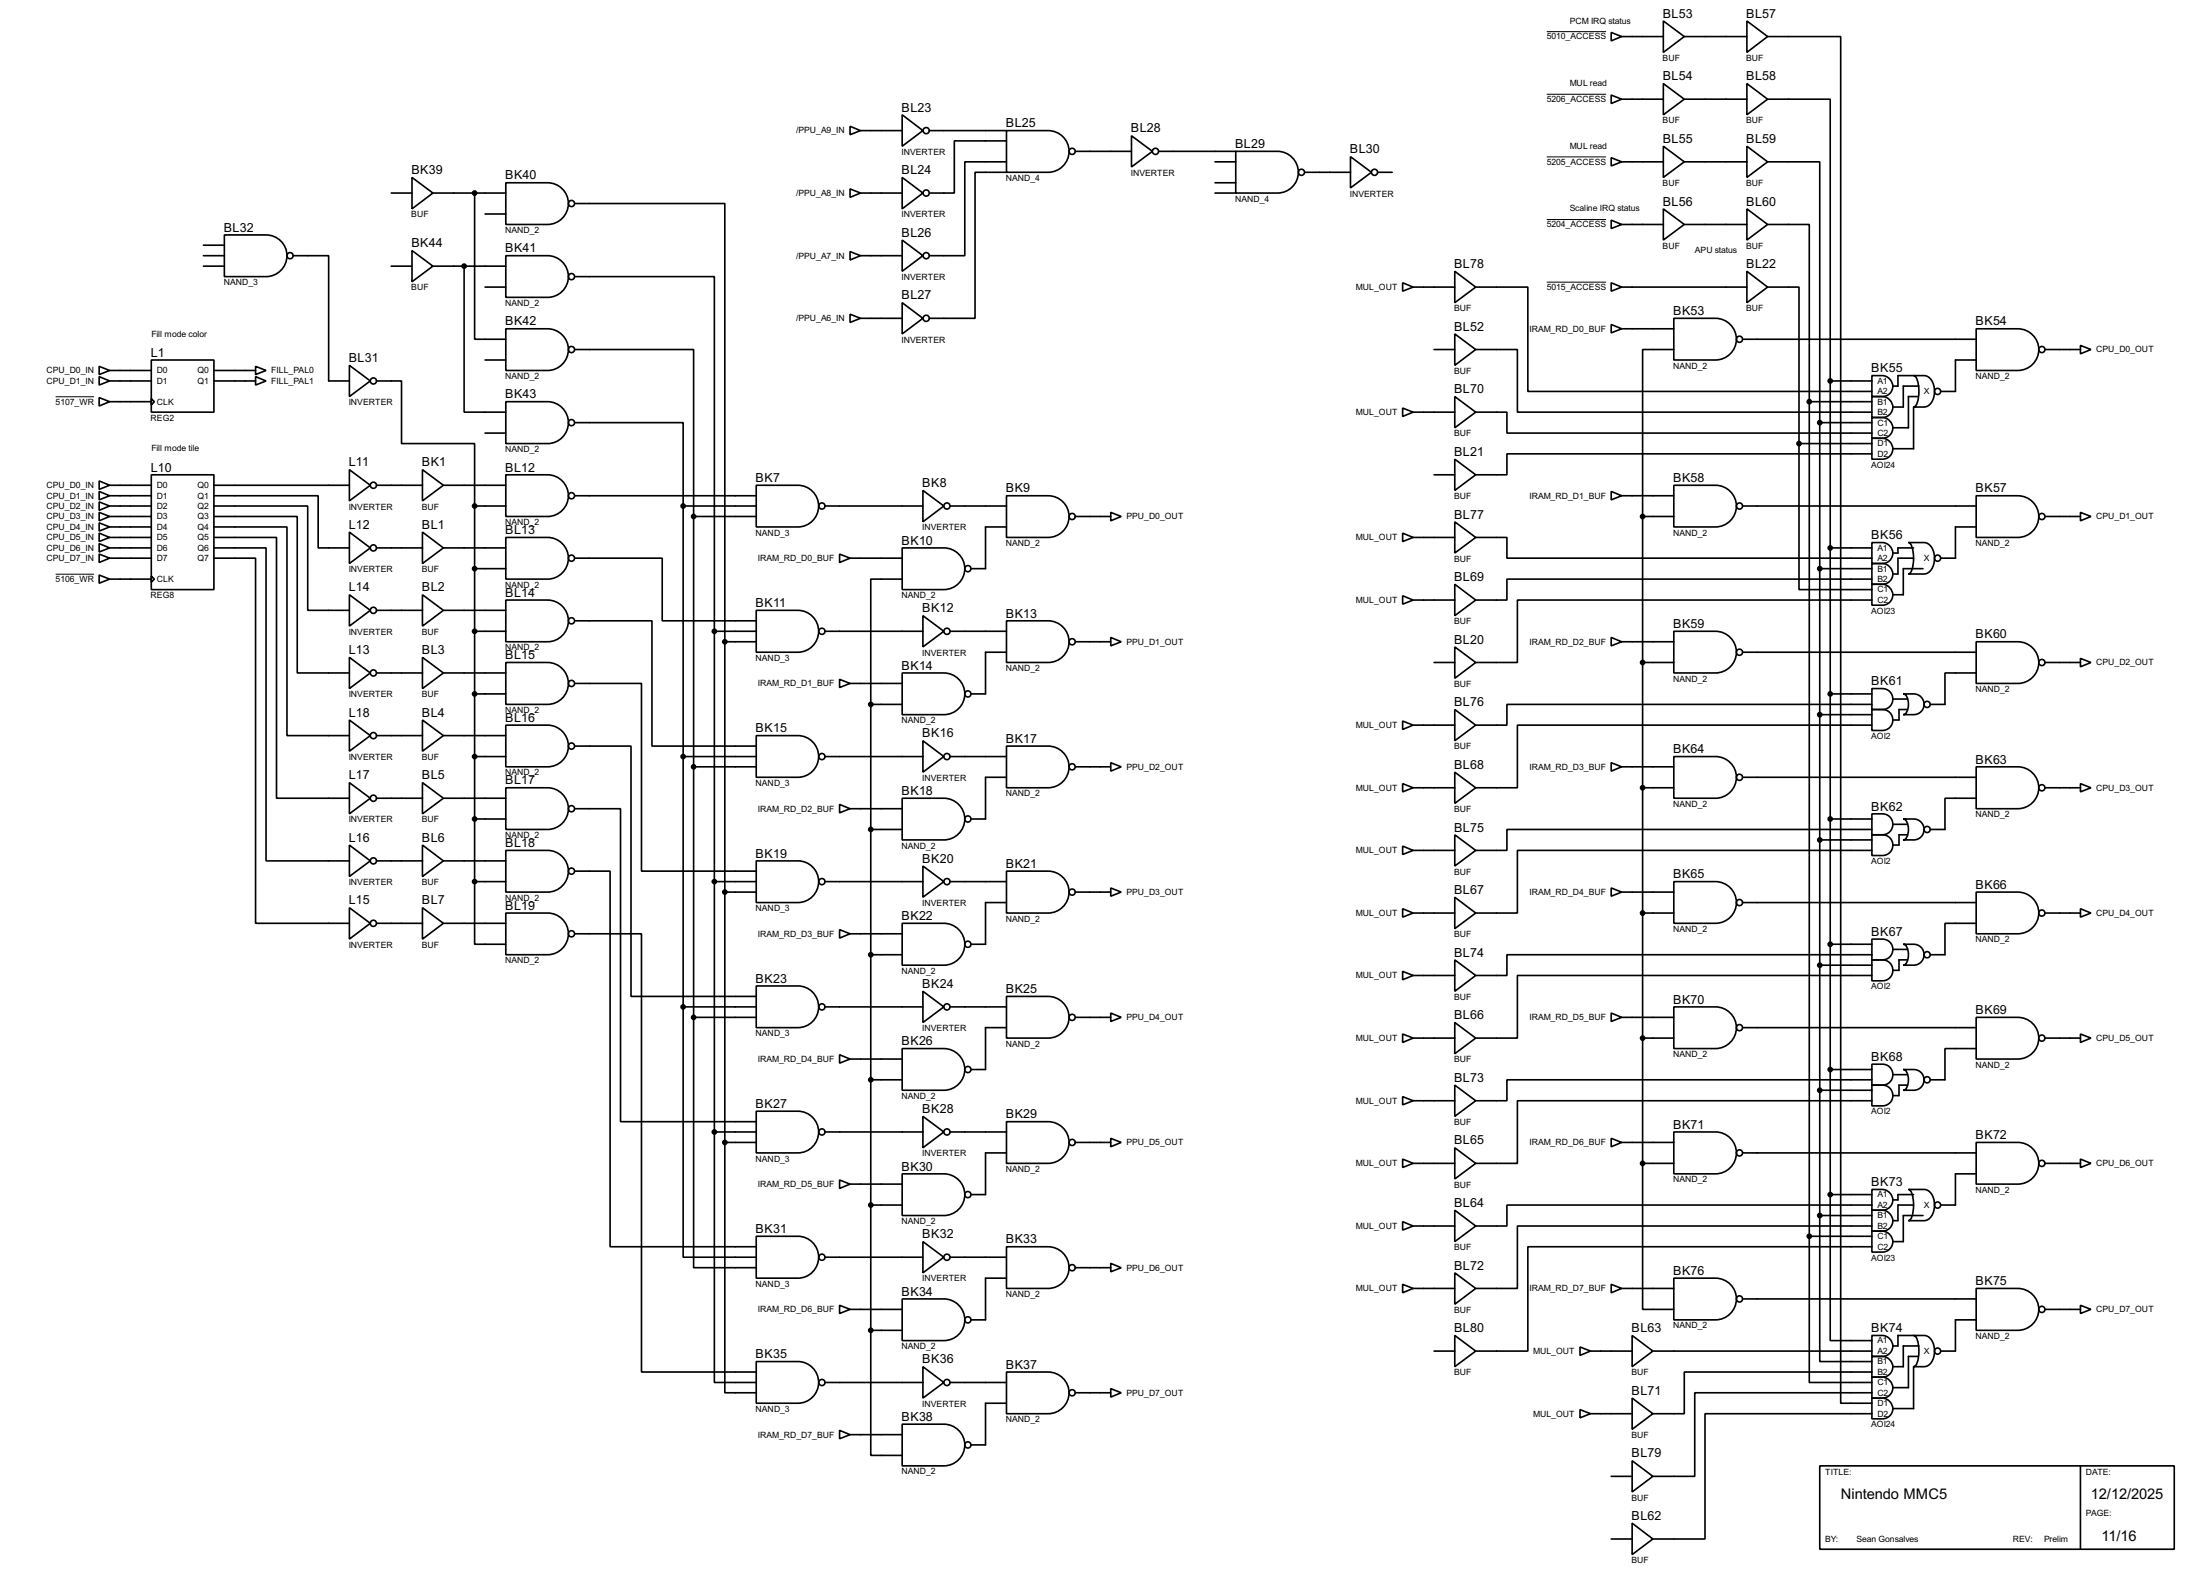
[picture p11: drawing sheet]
<svg xmlns="http://www.w3.org/2000/svg" width="536mm" height="383mm" viewBox="0 0 536 383" stroke-linecap="round" stroke-linejoin="round" font-family="sans-serif">
<g fill="none" stroke="#000" stroke-width=".4">
<path d="M392.5 7.9l2.5 1-2.5 1.1zM395 8.9h10.2M405.2 5.1l5.1 3.8-5.1 3.9zM410.3 8.9h15.2M425.5 5.1l5.1 3.8-5.1 3.9zM430.6 8.9h17.8v332.8h7.6M207.1 30.8l2.5 1-2.5 1zM209.6 31.8h10.2M219.8 28l5 3.8-5 3.8zM226.4 31.8h18.8M245.2 31.8h10.1a5.1 5.1 0 0 1 5.1 5.1 5.1 5.1 0 0 1-5.1 5.1h-10.1zM245.2 34.3h-12.7v12.7h-6.1"/>
<path d="M245.2 39.4h-10.2v22.9h-8.6M261.9 36.9h13.7M275.6 33.1l5.1 3.8-5.1 3.8zM282.2 36.9h18.8M296 39.4h5M301 36.9h10.2a5.1 5.1 0 0 1 5.1 5 5.1 5.1 0 0 1-5.1 5.1h-10.2zM329 38.2l5.1 3.8-5.1 3.8zM392.5 23.2l2.5 1-2.5 1zM392.5 38.4l2.5 1-2.5 1zM395 24.2h10.2M395 39.4h10.2M405.2 20.4l5.1 3.8-5.1 3.8z"/>
<path d="M405.2 35.6l5.1 3.8-5.1 3.8zM410.3 24.2h15.2M410.3 39.4h15.2M425.5 20.4l5.1 3.8-5.1 3.8zM425.5 35.6l5.1 3.8-5.1 3.8zM430.6 24.2h15.2v68.6M430.6 39.4h12.7v63.5M49.6 59.7h5.1M54.7 57.2h10.1a5.1 5.1 0 0 1 5.1 5.1 5.1 5.1 0 0 1-5.1 5.1h-10.1zM95.3 47h5.1M100.4 43.2l5.1 3.8-5.1 3.9zM105.5 47h17.7"/>
<path d="M115.6 47v35.6h7.6M118.2 52.1h5M123.2 44.5h10.2a5.1 5.1 0 0 1 5.1 5.1 5.1 5.1 0 0 1-5.1 5.1h-10.2zM140 49.6h36.6v106.7M207.1 46l2.5 1-2.5 1.1zM209.6 47h10.2M219.8 43.2l5 3.8-5 3.9zM219.8 58.5l5 3.8-5 3.8zM245.2 42h-7.7v35.5h-11.1M296 47h5M296 44.5h5M317.8 42h11.2"/>
<path d="M335.6 42h3.5M392.5 53.6l2.5 1.1-2.5 1zM395 54.7h10.2M405.2 50.9l5.1 3.8-5.1 3.8zM410.3 54.7h15.2M425.5 50.9l5.1 3.8-5.1 3.8zM430.6 54.7h10.1v43.1M49.6 64.8h5.1M49.6 62.3h5.1M71.4 62.3h8.7v30.5h5M95.3 64.8h5.1M100.4 61l5.1 3.8-5.1 3.8z"/>
<path d="M105.5 64.8h17.7M113.1 64.8v35.6h10.1M118.2 69.9h5M123.2 62.3h10.2a5.1 5.1 0 0 1 5.1 5 5.1 5.1 0 0 1-5.1 5.1h-10.2zM140 67.4h34v86.3M207.1 61.3l2.5 1-2.5 1zM207.1 76.5l2.5 1-2.5 1zM209.6 62.3h10.2M209.6 77.5h10.2M219.8 73.7l5 3.8-5 3.8zM341.7 68.9l2.5 1-2.5 1zM344.2 69.9h10.2"/>
<path d="M354.4 66.1l5.1 3.8-5.1 3.8zM359.5 69.9h12.7v25.4h83.8M392.5 79l2.5 1.1-2.5 1zM392.5 68.9l2.5 1-2.5 1zM395 69.9h30.5M407.7 77.5h10.2a5.1 5.1 0 0 1 5.1 5.1 5.1 5.1 0 0 1-5.1 5.1h-10.2zM425.5 66.1l5.1 3.8-5.1 3.8zM430.6 69.9h7.6v38.1M24.2 96.8l2.5 1-2.5 1.1zM24.2 89.2l2.5 1-2.5 1zM24.2 91.7l2.5 1.1-2.5 1zM26.7 97.8h10.2"/>
<path d="M26.7 90.2h10.2M26.7 92.8h10.2M36.9 87.7h15.2v12.7h-15.2zM36.9 97.1l.7 .7-.7 .8zM52.1 90.2h10.2M52.1 92.8h10.2M62.3 89.2l2.5 1-2.5 1zM62.3 91.7l2.5 1.1-2.5 1zM85.1 89l5.1 3.8-5.1 3.8zM91.7 92.8h6.1v15.2h17.8v15.2M118.2 87.7h5M123.2 80.1h10.2a5.1 5.1 0 0 1 5.1 5 5.1 5.1 0 0 1-5.1 5.1h-10.2z"/>
<path d="M123.2 97.8h10.2a5.1 5.1 0 0 1 5.1 5.1 5.1 5.1 0 0 1-5.1 5.1h-10.2zM140 85.1h29v40.7M341.7 99.4l2.5 1-2.5 1zM349.3 85.1h5.1M354.4 81.3l5.1 3.8-5.1 3.9zM354.4 96.6l5.1 3.8-5.1 3.8zM359.5 85.1h10.1v15.3h86.4M395 80.1h12.7M407.7 85.1h-7.6v40.7M424.5 82.6h56.9M440.7 97.8h15.3M440.7 97.8v203.2"/>
<path d="M445.8 92.8h10.2M445.8 92.8v198.1M456 91.5h2.5a2.55 2.55 0 0 1 2.6 2.5 2.55 2.55 0 0 1-2.6 2.6h-2.5zM456 96.6h2.5a2.55 2.55 0 0 1 2.6 2.5 2.55 2.55 0 0 1-2.6 2.6h-2.5zM466.1 91.5h2.6a3.4 3.4 0 0 1 2.5 3.8 3.3 3.3 0 0 1-2.5 3.8h-2.6a2.94 2.94 0 0 0 1.3-2.9l-.1-2.6a2.47 2.47 0 0 0-1.2-2.1zM466.1 91.5h-3.8v2.5h-1.2M466.1 99.1v10.2h-5M467.2 96.6h-2.3v7.6h-3.8M467.4 94h-3.8v5.1h-2.5M481.4 80.1h10.1a5.1 5.1 0 0 1 5.1 5 5.1 5.1 0 0 1-5.1 5.1h-10.1zM481.4 87.7h-5.1v7.6h-3.6M498.1 85.1h8.7"/>
<path d="M506.8 84.1l2.5 1-2.5 1.1zM24.2 117.1l2.5 1.1-2.5 1zM24.2 119.7l2.5 1-2.5 1zM26.7 118.2h10.2M36.9 115.6h15.2v28h-15.2zM52.1 118.2h33M85.1 114.4l5.1 3.8-5.1 3.8zM91.7 118.2h11.2M102.9 114.4l5.1 3.8-5.1 3.8zM108 118.2h15.2M118.2 105.5h5M123.2 115.6h10.2a5.1 5.1 0 0 1 5.1 5.1 5.1 5.1 0 0 1-5.1 5.1h-10.2z"/>
<path d="M140 102.9h26.4v20.3M184.2 118.2h10.2a5.1 5.1 0 0 1 5 5 5.1 5.1 0 0 1-5 5.1h-10.2zM224.8 119.4l5.1 3.8-5.1 3.9zM344.2 100.4h10.2M349.3 115.6h5.1M354.4 111.8l5.1 3.8-5.1 3.8zM359.5 100.4h7.6v5.1h88.9M392.5 119.7l2.5 1-2.5 1zM407.7 118.2h10.2a5.1 5.1 0 0 1 5.1 5 5.1 5.1 0 0 1-5.1 5.1h-10.2zM438.2 108v35.6h17.8M438.2 108h17.8M443.3 102.9v193.1"/>
<path d="M443.3 102.9h12.7M456 101.7h2.5a2.53 2.53 0 0 1 2.6 2.5 2.53 2.53 0 0 1-2.6 2.5h-2.5zM456 106.7h2.5a2.55 2.55 0 0 1 2.6 2.6 2.55 2.55 0 0 1-2.6 2.5h-2.5zM456 110.5h-88.9v5.1h-7.6M24.2 122.2l2.5 1-2.5 1.1zM24.2 124.8l2.5 1-2.5 1zM24.2 127.3l2.5 1-2.5 1zM24.2 129.8l2.5 1.1-2.5 1zM24.2 132.4l2.5 1-2.5 1zM24.2 134.9l2.5 1-2.5 1.1zM26.7 120.7h10.2M26.7 123.2h10.2"/>
<path d="M26.7 125.8h10.2M26.7 128.3h10.2M26.7 130.9h10.2M26.7 133.4h10.2M26.7 135.9h10.2M52.1 120.7h25.4v12.7h7.6M52.1 123.2h22.9v25.4h10.1M52.1 125.8h20.3v38.1h12.7M52.1 128.3h17.8v50.8h15.2M52.1 130.9h15.3v63.5h17.7M52.1 133.4h12.7v76.2h20.3M52.1 135.9h10.2v88.9h22.8"/>
<path d="M85.1 129.6l5.1 3.8-5.1 3.8zM91.7 133.4h11.2M102.9 129.6l5.1 3.8-5.1 3.8zM108 133.4h15.2M115.6 123.2h7.6M115.6 138.5h7.6M115.6 123.2v91.5M123.2 130.9h10.2a5.1 5.1 0 0 1 5.1 5 5.1 5.1 0 0 1-5.1 5.1h-10.2zM140 135.9h21.3v15.3h22.9M140 120.7h44.2M166.4 123.2h17.8M166.4 123.2v122"/>
<path d="M169 125.8h15.2M169 125.8v121.9M201 123.2h23.8M204.5 134.9l2.6 1-2.6 1.1zM207.1 135.9h12.7M219.8 133.4h10.1a5.1 5.1 0 0 1 5.1 5.1 5.1 5.1 0 0 1-5.1 5.1h-10.1zM231.4 123.2h13.8M245.2 120.7h10.1a5.1 5.1 0 0 1 5.1 5.1 5.1 5.1 0 0 1-5.1 5.1h-10.1zM245.2 128.3h-5.1v10.2h-3.6M261.9 125.8h8.7M270.6 124.8l2.5 1-2.5 1zM341.7 129.8l2.5 1.1-2.5 1z"/>
<path d="M344.2 130.9h10.2M354.4 127.1l5.1 3.8-5.1 3.8zM359.5 130.9h7.6v5h88.9M395 120.7h12.7M400.1 125.8h7.6M400.1 125.8v157.5M424.5 123.2h56.9M443.3 138.5h12.7M445.8 133.4h10.2M456 132.1h2.5a2.55 2.55 0 0 1 2.6 2.6 2.55 2.55 0 0 1-2.6 2.5h-2.5zM456 137.2h2.5a2.53 2.53 0 0 1 2.6 2.5 2.53 2.53 0 0 1-2.6 2.6h-2.5zM464.9 132.1h3.8a3.3 3.3 0 0 1 2.5 3.8 3.4 3.4 0 0 1-2.5 3.9h-3.8a3 3 0 0 0 1.2-3l-.1-2.6a2.51 2.51 0 0 0-1.1-2.1z"/>
<path d="M466.1 133.4h-3.8v1.3h-1.2M466.1 135.9h-3.8v3.9h-1.2M468.4 138.5h-4.8v6.3h-2.5M481.4 120.7h10.1a5.1 5.1 0 0 1 5.1 5.1 5.1 5.1 0 0 1-5.1 5.1h-10.1zM481.4 128.3h-5.1v7.6h-3.6M498.1 125.8h8.7M506.8 124.8l2.5 1-2.5 1zM24.2 140l2.5 1-2.5 1zM26.7 141h10.2M36.9 140.3l.7 .7-.7 .8zM85.1 144.8l5.1 3.8-5.1 3.9zM91.7 148.6h11.2"/>
<path d="M102.9 144.8l5.1 3.8-5.1 3.9zM108 148.6h15.2M115.6 153.7h7.6M123.2 146.1h10.2a5.1 5.1 0 0 1 5.1 5.1 5.1 5.1 0 0 1-5.1 5.1h-10.2zM140 151.2h18.8v30.5h25.4M174 153.7h10.2M174 153.7v121.9M176.6 156.3h7.6M176.6 156.3v121.9M184.2 148.6h10.2a5.1 5.1 0 0 1 5 5.1 5.1 5.1 0 0 1-5 5.1h-10.2zM201 153.7h23.8M219.8 141h-7.7v30.5"/>
<path d="M224.8 149.9l5.1 3.8-5.1 3.8zM231.4 153.7h13.8M245.2 151.2h10.1a5.1 5.1 0 0 1 5.1 5 5.1 5.1 0 0 1-5.1 5.1h-10.1zM245.2 158.8h-5.1v10.2h-3.6M261.9 156.3h8.7M270.6 155.2l2.5 1.1-2.5 1zM341.7 145.1l2.5 1-2.5 1zM344.2 146.1h10.2M354.4 157.5l5.1 3.8-5.1 3.9zM354.4 142.3l5.1 3.8-5.1 3.8zM392.5 155.2l2.5 1.1-2.5 1zM395 156.3h12.7"/>
<path d="M407.7 153.7h10.2a5.1 5.1 0 0 1 5.1 5.1 5.1 5.1 0 0 1-5.1 5.1h-10.2zM424.5 158.8h56.9M456 142.3h2.5a2.55 2.55 0 0 1 2.6 2.5 2.55 2.55 0 0 1-2.6 2.6h-2.5zM456 146.1h-86.4v15.2h-10.1M456 141h-88.9v5.1h-7.6M481.4 156.3h10.1a5.1 5.1 0 0 1 5.1 5 5.1 5.1 0 0 1-5.1 5.1h-10.1zM85.1 160.1l5.1 3.8-5.1 3.8zM85.1 175.3l5.1 3.8-5.1 3.8zM91.7 163.9h11.2M91.7 179.1h11.2M102.9 160.1l5.1 3.8-5.1 3.8zM102.9 175.3l5.1 3.8-5.1 3.8z"/>
<path d="M108 163.9h15.2M108 179.1h15.2M115.6 169h7.6M123.2 161.3h10.2a5.1 5.1 0 0 1 5.1 5.1 5.1 5.1 0 0 1-5.1 5.1h-10.2zM123.2 176.6h10.2a5.1 5.1 0 0 1 5.1 5 5.1 5.1 0 0 1-5.1 5.1h-10.2zM140 166.4h16.3v45.7h27.9M184.2 179.1h10.2a5.1 5.1 0 0 1 5 5.1 5.1 5.1 0 0 1-5 5.1h-10.2zM204.5 165.4l2.6 1-2.6 1zM207.1 166.4h12.7M212.1 171.5h7.7M212.1 171.5v152.4M219.8 163.9h10.1a5.1 5.1 0 0 1 5.1 5 5.1 5.1 0 0 1-5.1 5.1h-10.1z"/>
<path d="M341.7 175.6l2.5 1-2.5 1zM344.2 176.6h10.2M349.3 161.3h5.1M354.4 172.8l5.1 3.8-5.1 3.8zM400.1 161.3h7.6M443.3 174h12.7M445.8 169h10.2M456 167.7a5 5 0 0 1 4.1 .5 2.55 2.55 0 0 1 .8 2.9 2.55 2.55 0 0 1-2.4 1.7h-2.5zM456 172.8a5.1 5.1 0 0 1 4.1 .5 2.57 2.57 0 0 1 .8 2.8 2.57 2.57 0 0 1-2.4 1.8h-2.5zM456 171.5h-88.9v5.1h-7.6M456 176.6h-86.4v15.2h-10.1M461.1 170.2h3.5"/>
<path d="M463.6 169a5.1 5.1 0 0 1 4.1 .5 2.53 2.53 0 0 1 .8 2.8 2.53 2.53 0 0 1-2.4 1.7h-2.5a2.21 2.21 0 0 0 1.3-2.5 2.24 2.24 0 0 0-1.3-2.5zM464.6 172.8h-2v2.5h-1.5M481.4 163.9h-7.6v7.6h-3.6M498.1 161.3h8.7M506.8 160.3l2.5 1-2.5 1.1zM85.1 190.6l5.1 3.8-5.1 3.8zM91.7 194.4h11.2M102.9 190.6l5.1 3.8-5.1 3.8zM108 194.4h15.2M115.6 184.2h7.6M115.6 199.4h7.6M123.2 191.8h10.2a5.1 5.1 0 0 1 5.1 5.1 5.1 5.1 0 0 1-5.1 5.1h-10.2z"/>
<path d="M140 181.7h13.7v60.9h30.5M140 196.9h11.2v76.2h33M166.4 184.2h17.8M169 186.7h15.2M201 184.2h23.8M204.5 195.9l2.6 1-2.6 1zM207.1 196.9h12.7M219.8 194.4h10.1a5.1 5.1 0 0 1 5.1 5 5.1 5.1 0 0 1-5.1 5.1h-10.1zM224.8 180.4l5.1 3.8-5.1 3.8zM231.4 184.2h13.8M245.2 181.7h10.1a5.1 5.1 0 0 1 5.1 5 5.1 5.1 0 0 1-5.1 5.1h-10.1zM245.2 189.3h-5.1v10.1h-3.6"/>
<path d="M261.9 186.7h8.7M270.6 185.7l2.5 1-2.5 1.1zM341.7 190.8l2.5 1-2.5 1zM344.2 191.8h10.2M354.4 188l5.1 3.8-5.1 3.8zM392.5 185.7l2.5 1-2.5 1.1zM395 186.7h12.7M400.1 191.8h7.6M407.7 184.2h10.2a5.1 5.1 0 0 1 5.1 5.1 5.1 5.1 0 0 1-5.1 5.1h-10.2zM424.5 189.3h56.9M445.8 199.4h10.2M456 198.2a5.1 5.1 0 0 1 4.1 .5 2.57 2.57 0 0 1 .8 2.8 2.57 2.57 0 0 1-2.4 1.8h-2.5z"/>
<path d="M463.6 199.4a5 5 0 0 1 4.1 .6 2.55 2.55 0 0 1 .8 2.8 2.55 2.55 0 0 1-2.4 1.7h-2.5a2.24 2.24 0 0 0 1.3-2.5 2.29 2.29 0 0 0-1.3-2.6zM481.4 186.7h10.1a5.1 5.1 0 0 1 5.1 5.1 5.1 5.1 0 0 1-5.1 5.1h-10.1zM481.4 194.4h-7.6v7.6h-3.6M498.1 191.8h8.7M506.8 190.8l2.5 1-2.5 1zM85.1 205.8l5.1 3.8-5.1 3.8zM91.7 209.6h11.2M102.9 205.8l5.1 3.8-5.1 3.8zM108 209.6h15.2M115.6 214.7v15.2h7.6M115.6 214.7h7.6M123.2 207.1h10.2a5.1 5.1 0 0 1 5.1 5 5.1 5.1 0 0 1-5.1 5.1h-10.2z"/>
<path d="M140 212.1h8.6v91.5h35.6M174 214.7h10.2M176.6 217.2h7.6M184.2 209.6h10.2a5.1 5.1 0 0 1 5 5.1 5.1 5.1 0 0 1-5 5.1h-10.2zM201 214.7h23.8M212.1 202h7.7M224.8 210.9l5.1 3.8-5.1 3.8zM231.4 214.7h13.8M245.2 212.1h10.1a5.1 5.1 0 0 1 5.1 5.1 5.1 5.1 0 0 1-5.1 5.1h-10.1zM245.2 219.8h-5.1v10.1h-3.6M261.9 217.2h8.7M270.6 216.2l2.5 1-2.5 1z"/>
<path d="M341.7 206l2.5 1.1-2.5 1zM344.2 207.1h10.2M354.4 203.3l5.1 3.8-5.1 3.8zM354.4 218.5l5.1 3.8-5.1 3.8zM392.5 216.2l2.5 1-2.5 1zM395 217.2h12.7M407.7 214.7h10.2a5.1 5.1 0 0 1 5.1 5 5.1 5.1 0 0 1-5.1 5.1h-10.2zM424.5 219.8h56.9M443.3 204.5h12.7M456 203.3a5.2 5.2 0 0 1 4.1 .5 2.54 2.54 0 0 1 .8 2.8 2.54 2.54 0 0 1-2.4 1.7h-2.5zM456 202h-88.9v5.1h-7.6M456 207.1h-86.4v15.2h-10.1"/>
<path d="M461.1 200.7h3.5M464.6 203.3h-2v2.5h-1.5M481.4 217.2h10.1a5.1 5.1 0 0 1 5.1 5.1 5.1 5.1 0 0 1-5.1 5.1h-10.1zM85.1 221l5.1 3.8-5.1 3.9zM91.7 224.8h11.2M102.9 221l5.1 3.8-5.1 3.9zM108 224.8h15.2M123.2 222.3h10.2a5.1 5.1 0 0 1 5.1 5.1 5.1 5.1 0 0 1-5.1 5.1h-10.2zM140 227.4h16.3v106.7h27.9M204.5 226.4l2.6 1-2.6 1zM207.1 227.4h12.7M212.1 232.5h7.7"/>
<path d="M219.8 224.8h10.1a5.1 5.1 0 0 1 5.1 5.1 5.1 5.1 0 0 1-5.1 5.1h-10.1zM341.7 236.5l2.5 1-2.5 1.1zM341.7 221.3l2.5 1-2.5 1zM344.2 222.3h10.2M344.2 237.5h10.2M354.4 233.7l5.1 3.8-5.1 3.9zM400.1 222.3h7.6M443.3 235h12.7M445.8 229.9h10.2M456 228.7a5.2 5.2 0 0 1 4.1 .5 2.54 2.54 0 0 1 .8 2.8 2.54 2.54 0 0 1-2.4 1.7h-2.5zM456 233.7a5.1 5.1 0 0 1 4.1 .5 2.56 2.56 0 0 1 .8 2.9 2.56 2.56 0 0 1-2.4 1.7h-2.5zM456 232.5h-88.9v5h-7.6"/>
<path d="M456 237.5h-86.4v15.3h-10.1M461.1 231.2h3.5M463.6 229.9a5.1 5.1 0 0 1 4.1 .5 2.57 2.57 0 0 1 .8 2.9 2.57 2.57 0 0 1-2.4 1.7h-2.5a2.29 2.29 0 0 0 1.3-2.5 2.24 2.24 0 0 0-1.3-2.6zM464.6 233.7h-2v2.6h-1.5M481.4 224.8h-7.6v7.7h-3.6M498.1 222.3h8.7M506.8 221.3l2.5 1-2.5 1zM166.4 245.2v60.9h17.8M166.4 245.2h17.8M169 247.7v61h15.2M169 247.7h15.2M184.2 240.1h10.2a5.1 5.1 0 0 1 5 5 5.1 5.1 0 0 1-5 5.1h-10.2z"/>
<path d="M201 245.2h23.8M204.5 256.8l2.6 1.1-2.6 1zM207.1 257.9h12.7M219.8 255.3h10.1a5.1 5.1 0 0 1 5.1 5.1 5.1 5.1 0 0 1-5.1 5.1h-10.1zM224.8 241.4l5.1 3.8-5.1 3.8zM231.4 245.2h13.8M245.2 242.6h10.1a5.1 5.1 0 0 1 5.1 5.1 5.1 5.1 0 0 1-5.1 5.1h-10.1zM245.2 250.2h-5.1v10.2h-3.6M261.9 247.7h8.7M270.6 246.7l2.5 1-2.5 1zM341.7 251.8l2.5 1-2.5 1zM344.2 252.8h10.2"/>
<path d="M354.4 249l5.1 3.8-5.1 3.8zM392.5 246.7l2.5 1-2.5 1zM395 247.7h12.7M400.1 252.8h7.6M407.7 245.2h10.2a5.1 5.1 0 0 1 5.1 5 5.1 5.1 0 0 1-5.1 5.1h-10.2zM424.5 250.2h56.9M456 259.1a5.1 5.1 0 0 1 4.1 .5 2.56 2.56 0 0 1 .8 2.9 2.56 2.56 0 0 1-2.4 1.7h-2.5zM481.4 247.7h10.1a5.1 5.1 0 0 1 5.1 5.1 5.1 5.1 0 0 1-5.1 5.1h-10.1zM481.4 255.3h-7.6v7.6h-3.6M498.1 252.8h8.7M506.8 251.8l2.5 1-2.5 1zM174 275.6v61h10.2"/>
<path d="M174 275.6h10.2M176.6 278.2v60.9h7.6M176.6 278.2h7.6M184.2 270.6h10.2a5.1 5.1 0 0 1 5 5 5.1 5.1 0 0 1-5 5.1h-10.2zM201 275.6h23.8M212.1 262.9h7.7M224.8 271.8l5.1 3.8-5.1 3.9zM231.4 275.6h13.8M245.2 273.1h10.1a5.1 5.1 0 0 1 5.1 5.1 5.1 5.1 0 0 1-5.1 5.1h-10.1zM261.9 278.2h8.7M270.6 277.2l2.5 1-2.5 1zM341.7 267l2.5 1-2.5 1z"/>
<path d="M344.2 268h10.2M354.4 264.2l5.1 3.8-5.1 3.8zM354.4 279.5l5.1 3.8-5.1 3.8zM392.5 277.2l2.5 1-2.5 1zM395 278.2h12.7M407.7 275.6h10.2a5.1 5.1 0 0 1 5.1 5.1 5.1 5.1 0 0 1-5.1 5.1h-10.2zM443.3 265.5h12.7M445.8 260.4h10.2M456 264.2a5.1 5.1 0 0 1 4.1 .5 2.53 2.53 0 0 1 .8 2.9 2.53 2.53 0 0 1-2.4 1.7h-2.5zM456 262.9h-88.9v5.1h-7.6M456 268h-86.4v15.3h-10.1M461.1 261.7h3.5"/>
<path d="M463.6 260.4a5.1 5.1 0 0 1 4.1 .5 2.54 2.54 0 0 1 .8 2.9 2.54 2.54 0 0 1-2.4 1.7h-2.5a2.24 2.24 0 0 0 1.3-2.6 2.21 2.21 0 0 0-1.3-2.5zM464.6 264.2h-2v2.6h-1.5M481.4 278.2h10.1a5.1 5.1 0 0 1 5.1 5 5.1 5.1 0 0 1-5.1 5.1h-10.1zM204.5 287.3l2.6 1-2.6 1.1zM207.1 288.3h12.7M212.1 293.4h7.7M219.8 285.8h10.1a5.1 5.1 0 0 1 5.1 5.1 5.1 5.1 0 0 1-5.1 5.1h-10.1zM245.2 280.7h-5.1v10.2h-3.6M341.7 297.5l2.5 1-2.5 1zM341.7 282.2l2.5 1.1-2.5 1zM344.2 283.3h10.2M344.2 298.5h10.2"/>
<path d="M354.4 294.7l5.1 3.8-5.1 3.8zM400.1 283.3v35.5h7.6M400.1 283.3h7.6M424.5 280.7h56.9M443.3 296v35.5h12.7M443.3 296h12.7M445.8 290.9v35.5h10.2M445.8 290.9h10.2M456 289.6h2.5a2.53 2.53 0 0 1 2.6 2.5 2.53 2.53 0 0 1-2.6 2.6h-2.5zM456 294.7h2.5a2.55 2.55 0 0 1 2.6 2.5 2.55 2.55 0 0 1-2.6 2.6h-2.5zM456 299.8h2.5a2.55 2.55 0 0 1 2.6 2.5 2.55 2.55 0 0 1-2.6 2.6h-2.5zM456 293.4h-88.9v5.1h-7.6"/>
<path d="M456 298.5h-86.4v15.2h-10.1M464.9 289.6h3.8a3.3 3.3 0 0 1 2.5 3.8 3.3 3.3 0 0 1-2.5 3.8h-3.8a2.96 2.96 0 0 0 1.2-2.9l-.1-2.6a2.46 2.46 0 0 0-1.1-2.1zM466.1 293.4h-3.8v3.8h-1.2M466.1 290.9h-3.8v1.3h-1.2M468.4 296h-4.8v6.3h-2.5M481.4 285.8h-5.1v7.6h-3.6M498.1 283.3h8.7M506.8 282.2l2.5 1.1-2.5 1zM184.2 301h10.2a5.1 5.1 0 0 1 5 5.1 5.1 5.1 0 0 1-5 5.1h-10.2zM201 306.1h23.8M204.5 317.8l2.6 1-2.6 1zM207.1 318.8h12.7"/>
<path d="M219.8 316.3h10.1a5.1 5.1 0 0 1 5.1 5 5.1 5.1 0 0 1-5.1 5.1h-10.1zM224.8 302.3l5.1 3.8-5.1 3.8zM231.4 306.1h13.8M245.2 303.6h10.1a5.1 5.1 0 0 1 5.1 5 5.1 5.1 0 0 1-5.1 5.1h-10.1zM245.2 311.2h-5.1v10.2h-3.6M261.9 308.7h8.7M270.6 307.6l2.5 1.1-2.5 1zM341.7 312.7l2.5 1-2.5 1.1zM344.2 313.7h10.2M354.4 309.9l5.1 3.8-5.1 3.9zM392.5 312.7l2.5 1-2.5 1.1zM395 313.7h12.7"/>
<path d="M407.7 311.2h10.2a5.1 5.1 0 0 1 5.1 5.1 5.1 5.1 0 0 1-5.1 5.1h-10.2zM424.5 316.3h56.9M440.7 301v35.6h15.3M440.7 301h15.3M456 303.6h-83.8v25.4h-12.7M481.4 313.7h10.1a5.1 5.1 0 0 1 5.1 5.1 5.1 5.1 0 0 1-5.1 5.1h-10.1zM498.1 318.8h8.7M506.8 317.8l2.5 1-2.5 1zM184.2 331.5h10.2a5.1 5.1 0 0 1 5 5.1 5.1 5.1 0 0 1-5 5.1h-10.2zM201 336.6h23.8M212.1 323.9v30.5h7.7M212.1 323.9h7.7"/>
<path d="M224.8 332.8l5.1 3.8-5.1 3.8zM231.4 336.6h13.8M245.2 334.1h10.1a5.1 5.1 0 0 1 5.1 5 5.1 5.1 0 0 1-5.1 5.1h-10.1zM261.9 339.1h8.7M270.6 338.1l2.5 1-2.5 1.1zM349.3 329h5.1M354.4 325.2l5.1 3.8-5.1 3.8zM384.9 328l2.5 1-2.5 1zM387.4 329h10.2M397.6 325.2l5 3.8-5 3.8zM402.6 329h53.4M456 325.2h2.5a2.55 2.55 0 0 1 2.6 2.5 2.55 2.55 0 0 1-2.6 2.6h-2.5z"/>
<path d="M456 330.3h2.5a2.53 2.53 0 0 1 2.6 2.5 2.53 2.53 0 0 1-2.6 2.5h-2.5zM456 335.3h2.5a2.55 2.55 0 0 1 2.6 2.6 2.55 2.55 0 0 1-2.6 2.5h-2.5zM456 334.1h-45.7v10.1h-7.7M456 339.1h-43.2v20.4h-10.2M466.1 325.2h2.6a3.3 3.3 0 0 1 2.5 3.8 3.3 3.3 0 0 1-2.5 3.8h-2.6a2.89 2.89 0 0 0 1.3-3l-.1-2.5a2.4 2.4 0 0 0-1.2-2.1zM466.1 325.2h-3.8v2.5h-1.2M466.1 332.8v10.2h-5M467.2 330.3h-2.3v7.6h-3.8M467.4 327.7h-3.8v5.1h-2.5M481.4 321.4h-5.1v7.6h-3.6M204.5 348.3l2.6 1-2.6 1zM207.1 349.3h12.7"/>
<path d="M219.8 346.8h10.1a5.1 5.1 0 0 1 5.1 5 5.1 5.1 0 0 1-5.1 5.1h-10.1zM245.2 341.7h-5.1v10.1h-3.6M384.9 343.2l2.5 1-2.5 1zM387.4 344.2h10.2M392.5 359.5h5.1M397.6 340.4l5 3.8-5 3.8zM397.6 355.7l5 3.8-5 3.8zM443.3 356.9h86.3v20.3h-86.3zM456 340.4h2.5a2.53 2.53 0 0 1 2.6 2.5 2.53 2.53 0 0 1-2.6 2.6h-2.5zM456 344.2h-40.7v30.5h-12.7M506.8 356.9v20.3M392.5 374.7h5.1"/>
<path d="M397.6 370.9l5 3.8-5 3.8z"/>
<circle cx="225.6" cy="31.8" r=".75"/>
<circle cx="261.1" cy="36.9" r=".75"/>
<circle cx="281.4" cy="36.9" r=".75"/>
<circle cx="139.2" cy="49.6" r=".75"/>
<circle cx="225.6" cy="47" r=".75"/>
<circle cx="317" cy="42" r=".75"/>
<circle cx="334.8" cy="42" r=".75"/>
<circle cx="70.6" cy="62.3" r=".75"/>
<circle cx="139.2" cy="67.4" r=".75"/>
<circle cx="225.6" cy="62.3" r=".75"/>
<circle cx="225.6" cy="77.5" r=".75"/>
<circle cx="90.9" cy="92.8" r=".75"/>
<circle cx="139.2" cy="85.1" r=".75"/>
<circle cx="423.7" cy="82.6" r=".75"/>
<circle cx="471.9" cy="95.3" r=".75"/>
<circle cx="497.3" cy="85.1" r=".75"/>
<circle cx="90.9" cy="118.2" r=".75"/>
<circle cx="139.2" cy="102.9" r=".75"/>
<circle cx="90.9" cy="133.4" r=".75"/>
<circle cx="139.2" cy="120.7" r=".75"/>
<circle cx="139.2" cy="135.9" r=".75"/>
<circle cx="200.2" cy="123.2" r=".75"/>
<circle cx="230.6" cy="123.2" r=".75"/>
<circle cx="235.7" cy="138.5" r=".75"/>
<circle cx="261.1" cy="125.8" r=".75"/>
<circle cx="423.7" cy="123.2" r=".75"/>
<circle cx="471.9" cy="135.9" r=".75"/>
<circle cx="497.3" cy="125.8" r=".75"/>
<circle cx="90.9" cy="148.6" r=".75"/>
<circle cx="139.2" cy="151.2" r=".75"/>
<circle cx="200.2" cy="153.7" r=".75"/>
<circle cx="230.6" cy="153.7" r=".75"/>
<circle cx="261.1" cy="156.3" r=".75"/>
<circle cx="423.7" cy="158.8" r=".75"/>
<circle cx="90.9" cy="179.1" r=".75"/>
<circle cx="90.9" cy="163.9" r=".75"/>
<circle cx="139.2" cy="166.4" r=".75"/>
<circle cx="235.7" cy="169" r=".75"/>
<circle cx="469.4" cy="171.5" r=".75"/>
<circle cx="497.3" cy="161.3" r=".75"/>
<circle cx="90.9" cy="194.4" r=".75"/>
<circle cx="139.2" cy="181.7" r=".75"/>
<circle cx="139.2" cy="196.9" r=".75"/>
<circle cx="200.2" cy="184.2" r=".75"/>
<circle cx="230.6" cy="184.2" r=".75"/>
<circle cx="235.7" cy="199.4" r=".75"/>
<circle cx="261.1" cy="186.7" r=".75"/>
<circle cx="423.7" cy="189.3" r=".75"/>
<circle cx="497.3" cy="191.8" r=".75"/>
<circle cx="90.9" cy="209.6" r=".75"/>
<circle cx="139.2" cy="212.1" r=".75"/>
<circle cx="200.2" cy="214.7" r=".75"/>
<circle cx="230.6" cy="214.7" r=".75"/>
<circle cx="261.1" cy="217.2" r=".75"/>
<circle cx="423.7" cy="219.8" r=".75"/>
<circle cx="469.4" cy="202" r=".75"/>
<circle cx="90.9" cy="224.8" r=".75"/>
<circle cx="139.2" cy="227.4" r=".75"/>
<circle cx="235.7" cy="229.9" r=".75"/>
<circle cx="469.4" cy="232.5" r=".75"/>
<circle cx="497.3" cy="222.3" r=".75"/>
<circle cx="200.2" cy="245.2" r=".75"/>
<circle cx="230.6" cy="245.2" r=".75"/>
<circle cx="261.1" cy="247.7" r=".75"/>
<circle cx="423.7" cy="250.2" r=".75"/>
<circle cx="497.3" cy="252.8" r=".75"/>
<circle cx="200.2" cy="275.6" r=".75"/>
<circle cx="230.6" cy="275.6" r=".75"/>
<circle cx="235.7" cy="260.4" r=".75"/>
<circle cx="261.1" cy="278.2" r=".75"/>
<circle cx="469.4" cy="262.9" r=".75"/>
<circle cx="235.7" cy="290.9" r=".75"/>
<circle cx="423.7" cy="280.7" r=".75"/>
<circle cx="471.9" cy="293.4" r=".75"/>
<circle cx="497.3" cy="283.3" r=".75"/>
<circle cx="200.2" cy="306.1" r=".75"/>
<circle cx="230.6" cy="306.1" r=".75"/>
<circle cx="261.1" cy="308.7" r=".75"/>
<circle cx="423.7" cy="316.3" r=".75"/>
<circle cx="497.3" cy="318.8" r=".75"/>
<circle cx="200.2" cy="336.6" r=".75"/>
<circle cx="230.6" cy="336.6" r=".75"/>
<circle cx="235.7" cy="321.4" r=".75"/>
<circle cx="261.1" cy="339.1" r=".75"/>
<circle cx="471.9" cy="329" r=".75"/>
<circle cx="235.7" cy="351.8" r=".75"/>
</g>
<path d="M376.8 7.7h14.4M376.8 23h14.4M376.8 38.2h14.4M376.8 53.5h14.4M376.8 68.7h14.4M13.6 96.6h9.3M13.6 139.8h9.3" fill="none" stroke="#000" stroke-width=".24"/>
<g fill="#000" stroke="#000" stroke-width=".4">
<circle cx="115.6" cy="47" r=".5"/>
<circle cx="113" cy="64.8" r=".5"/>
<circle cx="440.7" cy="97.8" r=".5"/>
<circle cx="445.8" cy="92.8" r=".5"/>
<circle cx="438.2" cy="108" r=".5"/>
<circle cx="443.2" cy="102.9" r=".5"/>
<circle cx="115.6" cy="123.2" r=".5"/>
<circle cx="115.6" cy="138.5" r=".5"/>
<circle cx="166.4" cy="123.2" r=".5"/>
<circle cx="168.9" cy="125.8" r=".5"/>
<circle cx="400.1" cy="125.8" r=".5"/>
<circle cx="443.2" cy="138.5" r=".5"/>
<circle cx="445.8" cy="133.4" r=".5"/>
<circle cx="115.6" cy="153.7" r=".5"/>
<circle cx="174" cy="153.7" r=".5"/>
<circle cx="176.5" cy="156.3" r=".5"/>
<circle cx="115.6" cy="169" r=".5"/>
<circle cx="212.1" cy="171.5" r=".5"/>
<circle cx="400.1" cy="161.3" r=".5"/>
<circle cx="443.2" cy="174" r=".5"/>
<circle cx="445.8" cy="169" r=".5"/>
<circle cx="115.6" cy="184.2" r=".5"/>
<circle cx="115.6" cy="199.4" r=".5"/>
<circle cx="166.4" cy="184.2" r=".5"/>
<circle cx="168.9" cy="186.7" r=".5"/>
<circle cx="400.1" cy="191.8" r=".5"/>
<circle cx="445.8" cy="199.4" r=".5"/>
<circle cx="115.6" cy="214.7" r=".5"/>
<circle cx="174" cy="214.7" r=".5"/>
<circle cx="176.5" cy="217.2" r=".5"/>
<circle cx="212.1" cy="202" r=".5"/>
<circle cx="443.2" cy="204.5" r=".5"/>
<circle cx="212.1" cy="232.5" r=".5"/>
<circle cx="400.1" cy="222.3" r=".5"/>
<circle cx="443.2" cy="235" r=".5"/>
<circle cx="445.8" cy="229.9" r=".5"/>
<circle cx="166.4" cy="245.2" r=".5"/>
<circle cx="168.9" cy="247.7" r=".5"/>
<circle cx="400.1" cy="252.8" r=".5"/>
<circle cx="174" cy="275.6" r=".5"/>
<circle cx="176.5" cy="278.2" r=".5"/>
<circle cx="212.1" cy="262.9" r=".5"/>
<circle cx="443.2" cy="265.5" r=".5"/>
<circle cx="445.8" cy="260.4" r=".5"/>
<circle cx="212.1" cy="293.4" r=".5"/>
<circle cx="400.1" cy="283.3" r=".5"/>
<circle cx="443.2" cy="296" r=".5"/>
<circle cx="445.8" cy="290.9" r=".5"/>
<circle cx="440.7" cy="301" r=".5"/>
<circle cx="212.1" cy="323.9" r=".5"/>
</g>
<g font-size="4">
<text x="448.4" y="365.1">Nintendo MMC5</text>
<text x="509.3" y="365.1">12/12/2025</text>
<text x="511.9" y="375.2">11/16</text>
</g>
<g font-size="3.4">
<text x="405" y="4.3">BL53</text>
<text x="425.4" y="4.3">BL57</text>
<text x="405" y="19.6">BL54</text>
<text x="425.4" y="19.6">BL58</text>
<text x="219.6" y="27.2">BL23</text>
<text x="245" y="31">BL25</text>
<text x="275.5" y="32.3">BL28</text>
<text x="405" y="34.8">BL55</text>
<text x="425.4" y="34.8">BL59</text>
<text x="300.9" y="36">BL29</text>
<text x="328.8" y="37.4">BL30</text>
<text x="100.2" y="42.4">BK39</text>
<text x="123.1" y="43.7">BK40</text>
<text x="219.6" y="42.4">BL24</text>
<text x="405" y="50.1">BL56</text>
<text x="425.4" y="50.1">BL60</text>
<text x="54.5" y="56.4">BL32</text>
<text x="219.6" y="57.7">BL26</text>
<text x="100.2" y="60.2">BK44</text>
<text x="123.1" y="61.4">BK41</text>
<text x="354.2" y="65.3">BL78</text>
<text x="425.4" y="65.3">BL22</text>
<text x="219.6" y="72.9">BL27</text>
<text x="407.6" y="76.7">BK53</text>
<text x="123.1" y="79.3">BK42</text>
<text x="354.2" y="80.5">BL52</text>
<text x="481.2" y="79.3">BK54</text>
<text x="36.7" y="86.8">L1</text>
<text x="85" y="88.2">BL31</text>
<text x="354.2" y="95.8">BL70</text>
<text x="455.8" y="90.7">BK55</text>
<text x="123.1" y="97">BK43</text>
<text x="85" y="113.6">L11</text>
<text x="102.8" y="113.6">BK1</text>
<text x="354.2" y="111">BL21</text>
<text x="36.7" y="114.8">L10</text>
<text x="123.1" y="114.8">BL12</text>
<text x="184.1" y="117.4">BK7</text>
<text x="224.7" y="118.6">BK8</text>
<text x="245" y="119.9">BK9</text>
<text x="407.6" y="117.4">BK58</text>
<text x="481.2" y="119.9">BK57</text>
<text x="85" y="128.8">L12</text>
<text x="102.8" y="128.8">BL1</text>
<text x="123.1" y="130.1">BL13</text>
<text x="354.2" y="126.3">BL77</text>
<text x="455.8" y="131.3">BK56</text>
<text x="219.6" y="132.6">BK10</text>
<text x="85" y="144">L14</text>
<text x="102.8" y="144">BL2</text>
<text x="354.2" y="141.5">BL69</text>
<text x="123.1" y="145.3">BL14</text>
<text x="184.1" y="147.8">BK11</text>
<text x="224.7" y="149.1">BK12</text>
<text x="245" y="150.3">BK13</text>
<text x="407.6" y="152.9">BK59</text>
<text x="481.2" y="155.5">BK60</text>
<text x="85" y="159.3">L13</text>
<text x="102.8" y="159.3">BL3</text>
<text x="123.1" y="160.5">BL15</text>
<text x="354.2" y="156.7">BL20</text>
<text x="219.6" y="163">BK14</text>
<text x="455.8" y="166.9">BK61</text>
<text x="354.2" y="172">BL76</text>
<text x="85" y="174.5">L18</text>
<text x="102.8" y="174.5">BL4</text>
<text x="123.1" y="175.7">BL16</text>
<text x="184.1" y="178.3">BK15</text>
<text x="224.7" y="179.6">BK16</text>
<text x="245" y="180.9">BK17</text>
<text x="407.6" y="183.4">BK64</text>
<text x="481.2" y="185.9">BK63</text>
<text x="85" y="189.8">L17</text>
<text x="102.8" y="189.8">BL5</text>
<text x="123.1" y="191">BL17</text>
<text x="354.2" y="187.2">BL68</text>
<text x="219.6" y="193.6">BK18</text>
<text x="455.8" y="197.4">BK62</text>
<text x="354.2" y="202.5">BL75</text>
<text x="85" y="205">L16</text>
<text x="102.8" y="205">BL6</text>
<text x="123.1" y="206.3">BL18</text>
<text x="184.1" y="208.8">BK19</text>
<text x="224.7" y="210.1">BK20</text>
<text x="245" y="211.3">BK21</text>
<text x="407.6" y="213.9">BK65</text>
<text x="85" y="220.2">L15</text>
<text x="102.8" y="220.2">BL7</text>
<text x="123.1" y="221.5">BL19</text>
<text x="354.2" y="217.7">BL67</text>
<text x="481.2" y="216.4">BK66</text>
<text x="219.6" y="224">BK22</text>
<text x="455.8" y="227.9">BK67</text>
<text x="354.2" y="232.9">BL74</text>
<text x="184.1" y="239.3">BK23</text>
<text x="224.7" y="240.6">BK24</text>
<text x="245" y="241.8">BK25</text>
<text x="407.6" y="244.4">BK70</text>
<text x="354.2" y="248.2">BL66</text>
<text x="481.2" y="246.9">BK69</text>
<text x="219.6" y="254.5">BK26</text>
<text x="354.2" y="263.4">BL73</text>
<text x="455.8" y="258.3">BK68</text>
<text x="184.1" y="269.8">BK27</text>
<text x="224.7" y="271">BK28</text>
<text x="245" y="272.3">BK29</text>
<text x="407.6" y="274.8">BK71</text>
<text x="354.2" y="278.7">BL65</text>
<text x="481.2" y="277.4">BK72</text>
<text x="219.6" y="285">BK30</text>
<text x="354.2" y="293.9">BL64</text>
<text x="455.8" y="288.8">BK73</text>
<text x="184.1" y="300.2">BK31</text>
<text x="224.7" y="301.5">BK32</text>
<text x="245" y="302.8">BK33</text>
<text x="354.2" y="309.1">BL72</text>
<text x="407.6" y="310.4">BK76</text>
<text x="219.6" y="315.5">BK34</text>
<text x="481.2" y="312.9">BK75</text>
<text x="354.2" y="324.4">BL80</text>
<text x="397.4" y="324.4">BL63</text>
<text x="455.8" y="324.4">BK74</text>
<text x="184.1" y="330.7">BK35</text>
<text x="224.7" y="332">BK36</text>
<text x="245" y="333.3">BK37</text>
<text x="397.4" y="339.6">BL71</text>
<text x="219.6" y="346">BK38</text>
<text x="397.4" y="354.9">BL79</text>
<text x="397.4" y="370.1">BL62</text>
</g>
<g font-size="2.4">
<text x="382.3" y="5.7">PCM IRQ status</text>
<text x="376.8" y="9.6">5010_ACCESS</text>
<text x="405" y="14.8">BUF</text>
<text x="425.3" y="14.8">BUF</text>
<text x="382.3" y="21">MUL read</text>
<text x="376.8" y="24.8">5206_ACCESS</text>
<text x="193.9" y="32.5">/PPU_A9_IN</text>
<text x="405" y="30">BUF</text>
<text x="425.3" y="30">BUF</text>
<text x="219.6" y="37.7">INVERTER</text>
<text x="376.8" y="40.1">5205_ACCESS</text>
<text x="382.3" y="36.2">MUL read</text>
<text x="193.9" y="47.7">/PPU_A8_IN</text>
<text x="245" y="44.1">NAND_4</text>
<text x="275.4" y="42.7">INVERTER</text>
<text x="328.8" y="47.9">INVERTER</text>
<text x="405" y="45.3">BUF</text>
<text x="425.3" y="45.3">BUF</text>
<text x="100.2" y="52.9">BUF</text>
<text x="219.6" y="52.9">INVERTER</text>
<text x="300.8" y="49.1">NAND_4</text>
<text x="382.3" y="51.5">Scaline IRQ status</text>
<text x="123" y="56.8">NAND_2</text>
<text x="376.8" y="55.4">5204_ACCESS</text>
<text x="193.9" y="62.9">/PPU_A7_IN</text>
<text x="405" y="60.6">BUF</text>
<text x="412.8" y="61.6">APU status</text>
<text x="425.3" y="60.6">BUF</text>
<text x="54.5" y="69.5">NAND_3</text>
<text x="100.2" y="70.7">BUF</text>
<text x="219.6" y="68.1">INVERTER</text>
<text x="330.3" y="70.6">MUL_OUT</text>
<text x="376.8" y="70.6">5015_ACCESS</text>
<text x="123" y="74.5">NAND_2</text>
<text x="354.2" y="75.8">BUF</text>
<text x="425.3" y="75.8">BUF</text>
<text x="36.9" y="81.9">Fill mode color</text>
<text x="193.9" y="78.2">/PPU_A6_IN</text>
<text x="219.6" y="83.4">INVERTER</text>
<text x="372.5" y="80.8">IRAM_RD_D0_BUF</text>
<text x="407.5" y="89.7">NAND_2</text>
<text x="510.6" y="85.8">CPU_D0_OUT</text>
<text x="11.3" y="90.9">CPU_D0_IN</text>
<text x="11.3" y="93.5">CPU_D1_IN</text>
<text x="38.2" y="90.9">D0</text>
<text x="38.2" y="93.5">D1</text>
<text x="48.1" y="90.9">Q0</text>
<text x="48.1" y="93.5">Q1</text>
<text x="66.1" y="90.9">FILL_PAL0</text>
<text x="66.1" y="93.5">FILL_PAL1</text>
<text x="123" y="92.3">NAND_2</text>
<text x="354.2" y="91">BUF</text>
<text x="457.3" y="93.5">A1</text>
<text x="457.3" y="96">A2</text>
<text x="468.6" y="96">X</text>
<text x="481.2" y="92.3">NAND_2</text>
<text x="13.6" y="98.5">5107_WR</text>
<text x="38.2" y="98.5">CLK</text>
<text x="84.9" y="98.7">INVERTER</text>
<text x="330.3" y="101">MUL_OUT</text>
<text x="457.3" y="98.5">B1</text>
<text x="457.3" y="101">B2</text>
<text x="36.7" y="102.4">REG2</text>
<text x="354.2" y="106.3">BUF</text>
<text x="457.3" y="103.6">C1</text>
<text x="457.3" y="106.2">C2</text>
<text x="36.9" y="109.9">Fill mode tile</text>
<text x="123" y="110.1">NAND_2</text>
<text x="455.8" y="113.9">AOI24</text>
<text x="457.3" y="108.7">D1</text>
<text x="457.3" y="111.2">D2</text>
<text x="11.3" y="118.9">CPU_D0_IN</text>
<text x="38.2" y="118.9">D0</text>
<text x="48.1" y="118.9">Q0</text>
<text x="11.3" y="121.4">CPU_D1_IN</text>
<text x="11.3" y="123.9">CPU_D2_IN</text>
<text x="38.2" y="121.4">D1</text>
<text x="38.2" y="123.9">D2</text>
<text x="48.1" y="121.4">Q1</text>
<text x="48.1" y="123.9">Q2</text>
<text x="84.9" y="124.1">INVERTER</text>
<text x="102.7" y="124.1">BUF</text>
<text x="354.2" y="121.5">BUF</text>
<text x="372.5" y="121.4">IRAM_RD_D1_BUF</text>
<text x="11.3" y="126.4">CPU_D3_IN</text>
<text x="11.3" y="129">CPU_D4_IN</text>
<text x="11.3" y="131.6">CPU_D5_IN</text>
<text x="38.2" y="126.4">D3</text>
<text x="38.2" y="129">D4</text>
<text x="38.2" y="131.6">D5</text>
<text x="48.1" y="126.4">Q3</text>
<text x="48.1" y="129">Q4</text>
<text x="48.1" y="131.6">Q5</text>
<text x="123" y="127.8">NAND_2</text>
<text x="184" y="130.4">NAND_3</text>
<text x="224.6" y="129.1">INVERTER</text>
<text x="274.4" y="126.4">PPU_D0_OUT</text>
<text x="330.3" y="131.6">MUL_OUT</text>
<text x="407.5" y="130.4">NAND_2</text>
<text x="510.6" y="126.4">CPU_D1_OUT</text>
<text x="11.3" y="134.1">CPU_D6_IN</text>
<text x="11.3" y="136.6">CPU_D7_IN</text>
<text x="38.2" y="134.1">D6</text>
<text x="38.2" y="136.6">D7</text>
<text x="48.1" y="134.1">Q6</text>
<text x="48.1" y="136.6">Q7</text>
<text x="184.6" y="136.6">IRAM_RD_D0_BUF</text>
<text x="245" y="133">NAND_2</text>
<text x="354.2" y="136.8">BUF</text>
<text x="457.3" y="134.1">A1</text>
<text x="457.3" y="136.6">A2</text>
<text x="468.6" y="136.6">X</text>
<text x="481.2" y="133">NAND_2</text>
<text x="13.6" y="141.7">5106_WR</text>
<text x="38.2" y="141.7">CLK</text>
<text x="84.9" y="139.3">INVERTER</text>
<text x="102.7" y="139.3">BUF</text>
<text x="123" y="143.1">NAND_2</text>
<text x="457.3" y="139.2">B1</text>
<text x="457.3" y="141.7">B2</text>
<text x="36.7" y="145.7">REG8</text>
<text x="219.6" y="145.7">NAND_2</text>
<text x="330.3" y="146.8">MUL_OUT</text>
<text x="455.8" y="149.5">AOI23</text>
<text x="457.3" y="144.3">C1</text>
<text x="457.3" y="146.8">C2</text>
<text x="84.9" y="154.5">INVERTER</text>
<text x="102.7" y="154.5">BUF</text>
<text x="354.2" y="152">BUF</text>
<text x="123" y="158.4">NAND_2</text>
<text x="184" y="160.9">NAND_3</text>
<text x="224.6" y="159.6">INVERTER</text>
<text x="274.4" y="157">PPU_D1_OUT</text>
<text x="372.5" y="157">IRAM_RD_D2_BUF</text>
<text x="184.6" y="167.1">IRAM_RD_D1_BUF</text>
<text x="245" y="163.4">NAND_2</text>
<text x="354.2" y="167.2">BUF</text>
<text x="407.5" y="166">NAND_2</text>
<text x="510.6" y="162">CPU_D2_OUT</text>
<text x="84.9" y="169.8">INVERTER</text>
<text x="102.7" y="169.8">BUF</text>
<text x="123" y="173.6">NAND_2</text>
<text x="481.2" y="168.5">NAND_2</text>
<text x="219.6" y="176.1">NAND_2</text>
<text x="330.3" y="177.3">MUL_OUT</text>
<text x="455.8" y="179.9">AOI2</text>
<text x="84.9" y="185">INVERTER</text>
<text x="102.7" y="185">BUF</text>
<text x="354.2" y="182.5">BUF</text>
<text x="123" y="188.8">NAND_2</text>
<text x="184" y="191.4">NAND_3</text>
<text x="224.6" y="190.1">INVERTER</text>
<text x="274.4" y="187.4">PPU_D2_OUT</text>
<text x="372.5" y="187.4">IRAM_RD_D3_BUF</text>
<text x="184.6" y="197.6">IRAM_RD_D2_BUF</text>
<text x="245" y="193.9">NAND_2</text>
<text x="330.3" y="192.5">MUL_OUT</text>
<text x="354.2" y="197.7">BUF</text>
<text x="407.5" y="196.5">NAND_2</text>
<text x="510.6" y="192.5">CPU_D3_OUT</text>
<text x="84.9" y="200.3">INVERTER</text>
<text x="102.7" y="200.3">BUF</text>
<text x="481.2" y="199">NAND_2</text>
<text x="123" y="204.1">NAND_2</text>
<text x="219.6" y="206.6">NAND_2</text>
<text x="330.3" y="207.8">MUL_OUT</text>
<text x="84.9" y="215.5">INVERTER</text>
<text x="102.7" y="215.5">BUF</text>
<text x="354.2" y="213">BUF</text>
<text x="455.8" y="210.4">AOI2</text>
<text x="123" y="219.3">NAND_2</text>
<text x="184" y="221.9">NAND_3</text>
<text x="224.6" y="220.6">INVERTER</text>
<text x="274.4" y="217.9">PPU_D3_OUT</text>
<text x="372.5" y="217.9">IRAM_RD_D4_BUF</text>
<text x="245" y="224.4">NAND_2</text>
<text x="330.3" y="223">MUL_OUT</text>
<text x="407.5" y="226.9">NAND_2</text>
<text x="510.6" y="223">CPU_D4_OUT</text>
<text x="84.9" y="230.8">INVERTER</text>
<text x="102.7" y="230.8">BUF</text>
<text x="184.6" y="228.1">IRAM_RD_D3_BUF</text>
<text x="354.2" y="228.2">BUF</text>
<text x="481.2" y="229.5">NAND_2</text>
<text x="123" y="234.6">NAND_2</text>
<text x="219.6" y="237.1">NAND_2</text>
<text x="330.3" y="238.2">MUL_OUT</text>
<text x="354.2" y="243.5">BUF</text>
<text x="455.8" y="240.9">AOI2</text>
<text x="224.6" y="251.1">INVERTER</text>
<text x="274.4" y="248.4">PPU_D4_OUT</text>
<text x="372.5" y="248.4">IRAM_RD_D5_BUF</text>
<text x="184" y="252.3">NAND_3</text>
<text x="245" y="254.9">NAND_2</text>
<text x="330.3" y="253.5">MUL_OUT</text>
<text x="407.5" y="257.4">NAND_2</text>
<text x="510.6" y="253.5">CPU_D5_OUT</text>
<text x="184.6" y="258.6">IRAM_RD_D4_BUF</text>
<text x="354.2" y="258.7">BUF</text>
<text x="481.2" y="260">NAND_2</text>
<text x="219.6" y="267.6">NAND_2</text>
<text x="330.3" y="268.7">MUL_OUT</text>
<text x="354.2" y="273.9">BUF</text>
<text x="455.8" y="271.4">AOI2</text>
<text x="224.6" y="281.6">INVERTER</text>
<text x="274.4" y="278.9">PPU_D5_OUT</text>
<text x="372.5" y="278.9">IRAM_RD_D6_BUF</text>
<text x="184" y="282.8">NAND_3</text>
<text x="245" y="285.4">NAND_2</text>
<text x="330.3" y="284">MUL_OUT</text>
<text x="407.5" y="287.9">NAND_2</text>
<text x="510.6" y="284">CPU_D6_OUT</text>
<text x="184.6" y="289">IRAM_RD_D5_BUF</text>
<text x="354.2" y="289.2">BUF</text>
<text x="457.3" y="291.6">A1</text>
<text x="481.2" y="290.4">NAND_2</text>
<text x="219.6" y="298.1">NAND_2</text>
<text x="330.3" y="299.2">MUL_OUT</text>
<text x="457.3" y="294.1">A2</text>
<text x="457.3" y="296.7">B1</text>
<text x="457.3" y="299.2">B2</text>
<text x="468.6" y="294.1">X</text>
<text x="354.2" y="304.4">BUF</text>
<text x="457.3" y="301.7">C1</text>
<text x="457.3" y="304.3">C2</text>
<text x="274.4" y="309.4">PPU_D6_OUT</text>
<text x="455.8" y="307">AOI23</text>
<text x="184" y="313.3">NAND_3</text>
<text x="224.6" y="312">INVERTER</text>
<text x="245" y="315.8">NAND_2</text>
<text x="330.3" y="314.4">MUL_OUT</text>
<text x="372.5" y="314.4">IRAM_RD_D7_BUF</text>
<text x="184.6" y="319.5">IRAM_RD_D6_BUF</text>
<text x="354.2" y="319.7">BUF</text>
<text x="407.5" y="323.5">NAND_2</text>
<text x="510.6" y="319.5">CPU_D7_OUT</text>
<text x="219.6" y="328.5">NAND_2</text>
<text x="373.4" y="329.7">MUL_OUT</text>
<text x="457.3" y="327.1">A1</text>
<text x="457.3" y="329.7">A2</text>
<text x="468.6" y="329.7">X</text>
<text x="481.2" y="326">NAND_2</text>
<text x="354.2" y="334.9">BUF</text>
<text x="397.4" y="334.9">BUF</text>
<text x="457.3" y="332.2">B1</text>
<text x="457.3" y="334.8">B2</text>
<text x="274.4" y="339.8">PPU_D7_OUT</text>
<text x="457.3" y="337.3">C1</text>
<text x="457.3" y="339.8">C2</text>
<text x="184" y="343.8">NAND_3</text>
<text x="224.6" y="342.5">INVERTER</text>
<text x="245" y="346.3">NAND_2</text>
<text x="373.4" y="344.9">MUL_OUT</text>
<text x="455.8" y="347.6">AOI24</text>
<text x="457.3" y="342.4">D1</text>
<text x="457.3" y="344.9">D2</text>
<text x="184.6" y="350">IRAM_RD_D7_BUF</text>
<text x="397.4" y="350.1">BUF</text>
<text x="219.6" y="359">NAND_2</text>
<text x="444.6" y="359.1">TITLE:</text>
<text x="508.1" y="359.1">DATE:</text>
<text x="397.4" y="365.4">BUF</text>
<text x="508.1" y="369.2">PAGE:</text>
<text x="444.6" y="375.6">BY:</text>
<text x="452.2" y="375.6">Sean Gonsalves</text>
<text x="490.3" y="375.6">REV:</text>
<text x="497.9" y="375.6">Prelim</text>
<text x="397.4" y="380.6">BUF</text>
</g>
</svg>
